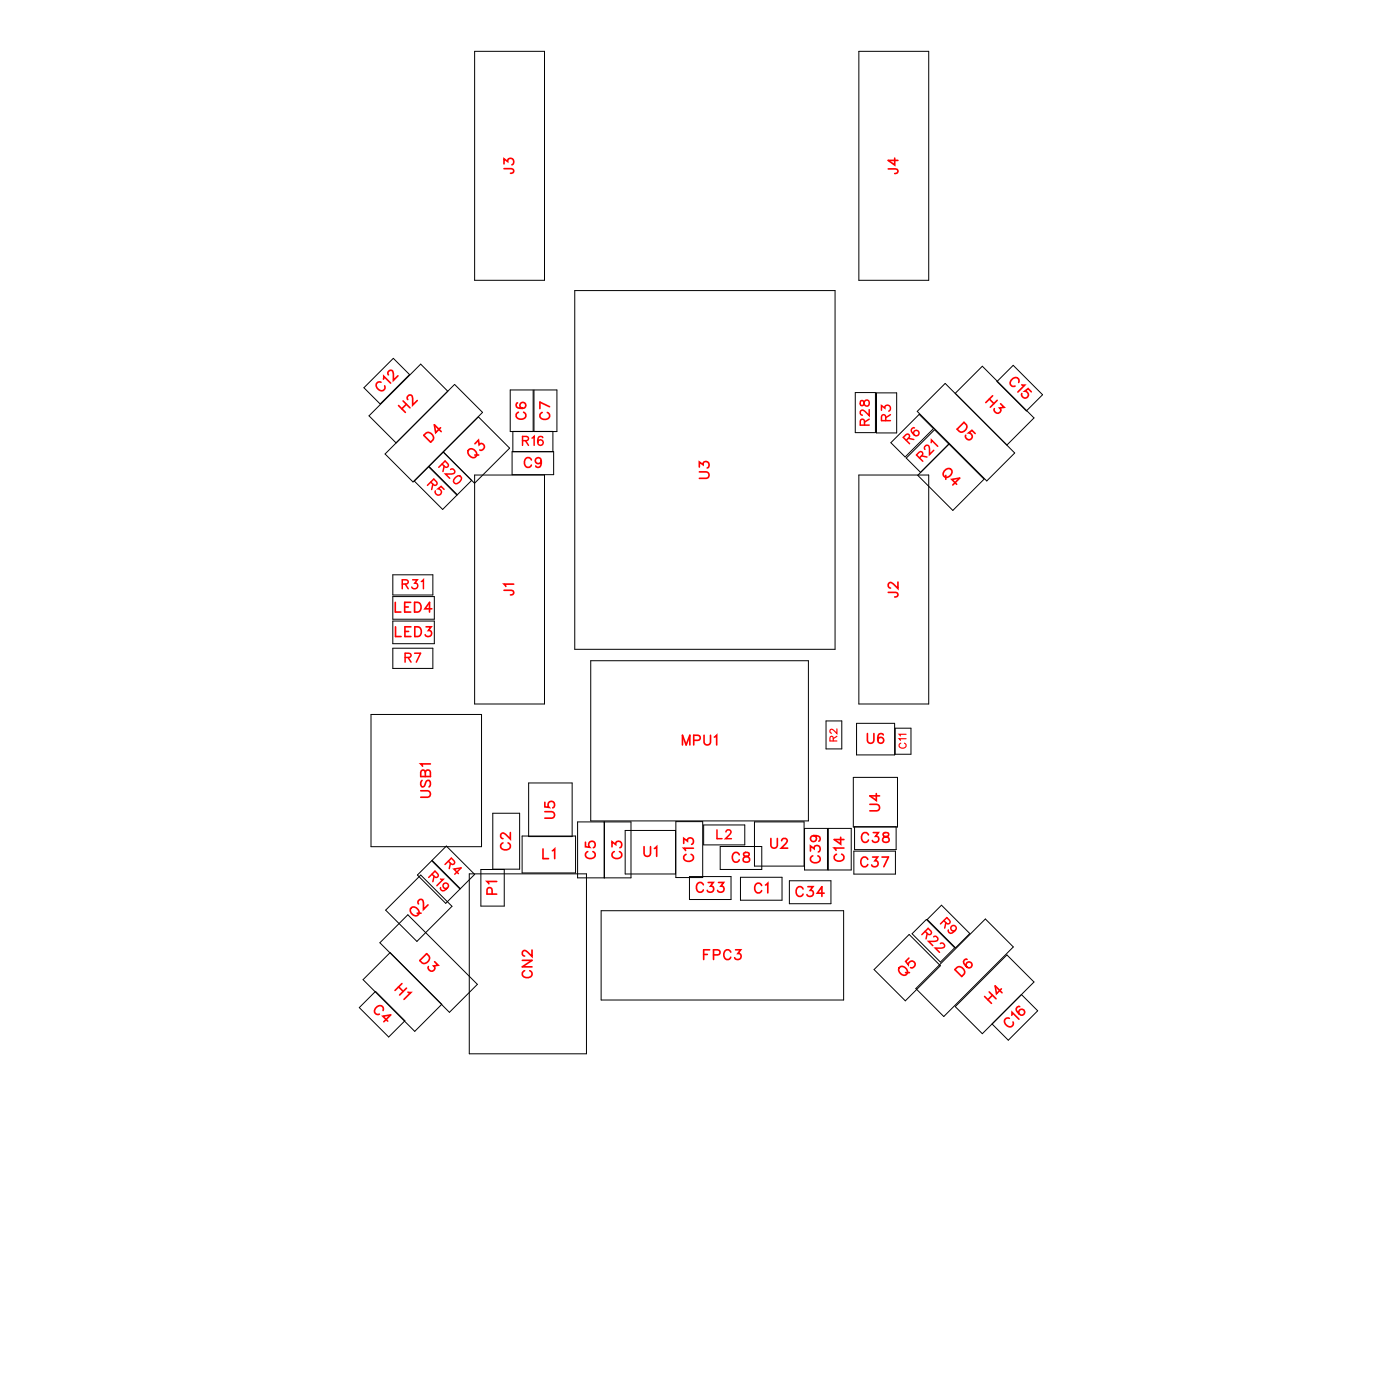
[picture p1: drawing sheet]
<svg xmlns="http://www.w3.org/2000/svg" width="102mm" height="102mm" viewBox="0 0 102 102" stroke-linecap="round" stroke-linejoin="round" font-family="sans-serif">
<g fill="none" stroke="#000" stroke-width=".07">
<path d="M34.6 3.7h5.1v16.7h-5.1zM62.7 3.7h5.1v16.7h-5.1zM26.6 28.3l2.1-2.2 1.2 1.2-2.2 2.2zM31.3 34.1l2.1 2-1.1 1.1-2.1-2.1zM32.4 33l2.2 2.2 2.6-2.5-2.3-2.3-3.6 3.6 2.1 2.1 1-1.1M32.7 28.5l-2-1.9-3.8 3.7 2 2M33.2 28l2 2.1-5.1 5.1-2-2.1zM34.6 34.7h5.1v16.7h-5.1zM37.4 33h3v1.6h-3zM37.4 31.5v1.4M38.9 31.5v-3.1h-1.7v3.1h3.4v-3.1h-1.6v3.1M40.4 31.5v1.4"/>
<path d="M42 21.2h19v26.2h-19zM62.4 28.6h1.5v3h-1.5zM62.7 34.7h5.1v16.7h-5.1zM64 28.7h1.4v2.9h-1.4zM67.1 30.2l1 1.1-2 2-1.1-1zM69 28l5.1 5-2.1 2.1-5.1-5.1zM69.3 32.4l-2.3 2.3 2.5 2.5 2.3-2.2-3.6-3.7-2.1 2.1 1.1 1.1M69.7 28.7l2-2 3.8 3.8-2 2M72.8 27.8l1.2-1.2 2.1 2.2-1.2 1.2zM27.1 52.1h8v9.7h-8zM28.7 43.5h3v1.7h-3zM28.7 45.3h3v1.7h-3z"/>
<path d="M28.7 41.9h2.9v1.5h-2.9zM28.7 47.3h2.9v1.5h-2.9zM36 59.3h1.9v4.1h-1.9zM38.6 57.1h3.2v3.9h-3.2zM42.2 60h3.9v4h-3.9zM43.1 48.2h15.9v11.7h-15.9zM44.1 60v4M49.3 59.9h2v4.1h-2zM55.1 60h3.6v3.2h-3.6zM60.3 52.6h1.1v2h-1.1zM62.3 56.7h3.2v3.6h-3.2zM62.5 52.8h2.8v2.3h-2.8z"/>
<path d="M65.3 53.1h1.2v1.9h-1.2zM26.5 71.5l2-2 3.7 3.8-1.9 1.9zM27.4 72.3l2.2 2.2-1.2 1.1-2.2-2.1zM27.7 68.8l2.1-2.1 5 5.1-2 2zM28.1 66.4l2.6-2.6 2.3 2.3-2.6 2.6zM30.5 63.8l1-1 2.1 2.1-1.1 1zM31.5 62.8l1.1-1.1 2 2.1-1 1zM34.3 63.7h8.5v13.2h-8.5zM35.1 63.4h1.7v2.7h-1.7zM38.1 61h3.9v2.7h-3.9zM43.9 66.4h17.7v6.5h-17.7zM49.3 60.6h-3.7v3.2h3.7"/>
<path d="M50.3 63.9h3.1v1.7h-3.1zM51.4 60.2h3v1.4h-3zM52.6 61.7h3v1.7h-3zM54 64h3.1v1.7h-3.1zM57.6 64.2h3v1.7h-3zM58.7 60.4h1.7v3.1h-1.7zM60.5 60.4h1.6v3.1h-1.6zM62.3 62.1h3.1v1.7h-3.1zM62.4 60.3h3v1.7h-3zM63.8 70.7l2.6-2.5 2.2 2.2-2.5 2.6zM66.6 68.1l1-1 2.1 2-1.1 1.1zM67.7 67.1l1-1.1 2.1 2.1-1.1 1z"/>
<path d="M69.7 73.4l3.8-3.7 2 1.9-3.8 3.8zM71.9 67l2.1 2.1-5.1 5-2.1-2zM74.6 72.5l1.1 1.2-2.1 2.2-1.2-1.2"/>
</g>
<g fill="none" stroke="#f00" stroke-width=".12">
<path d="M36.8 12.3h.6l.1 .3h-.2M36.8 12v-.4l.3 .2a.24 .24 0 0 1 .3-.2 .24 .24 0 0 1 0 .4M64.8 12.3l.7 .1v.2l-.2 .1M65.3 11.5v.5l-.5-.3h.7M27.8 27.9a.26 .26 0 0 0-.3 .1 .26 .26 0 0 0 0 .3l.1 .1a.26 .26 0 0 0 .4 .1 .26 .26 0 0 0 .1-.4M28 27.7v-.3l.5 .5M28.4 27.3l-.1-.2 .1-.1h.2l.1 .3v.4l.3-.3M29.1 29.6l.5 .5M29.4 29.2l.5 .5M29.7 29.5l-.4 .3M29.8 29.1l-.1-.2 .1-.1h.2l.1 .3v.4l.4-.3M31.1 31.6a.38 .38 0 0 1 .4 .1 .38 .38 0 0 1 .1 .4l-.2 .2-.5-.5z"/>
<path d="M32.2 31.2l-.4 .4-.1-.6 .5 .5M34.2 32.9a.34 .34 0 0 1 .5 0 .34 .34 0 0 1-.1 .5 .41 .41 0 0 1-.4-.5zM34.7 33.2h.2M34.7 32.4l.2-.3 .1 .3a.24 .24 0 0 1 .4 .2 .24 .24 0 0 1-.4 .2M37.8 29.4h-.1a.35 .35 0 0 0 .3 .4 .35 .35 0 0 0 .4-.2 .22 .22 0 0 0-.2-.3 .22 .22 0 0 0-.3 .3 .22 .22 0 0 0 .2 .2M37.8 30.1a.26 .26 0 0 0-.1 .3 .26 .26 0 0 0 .2 .2h.2a.26 .26 0 0 0 .3-.2 .26 .26 0 0 0-.2-.3M38.8 33.6a.26 .26 0 0 0-.3-.2 .26 .26 0 0 0-.2 .3v.1a.26 .26 0 0 0 .2 .3 .26 .26 0 0 0 .3-.2M39.5 33.6a.22 .22 0 0 1-.3 .2 .22 .22 0 0 1-.1-.3 .22 .22 0 0 1 .4 0v.1a.34 .34 0 0 1-.3 .5l-.1-.1M39.6 30.1a.26 .26 0 0 0-.2 .3 .26 .26 0 0 0 .3 .2h.1a.26 .26 0 0 0 .3-.2 .26 .26 0 0 0-.2-.3M40.1 29.7l-.7-.4v.5M51 34.4h.6l.2 .2-.1 .3h-.7M51 34.1v-.4l.3 .2a.24 .24 0 0 1 .4-.2 .24 .24 0 0 1-.1 .4"/>
<path d="M68.9 34.4l.1-.2a.27 .27 0 0 1 .4 0 .27 .27 0 0 1 0 .4l-.1 .1a.27 .27 0 0 1-.4 .1 .27 .27 0 0 1 0-.4zM69 34.7v.3M69.8 35.3l-.3-.3 .5-.1-.5 .5M69.9 31.3l.5-.5 .1 .2a.38 .38 0 0 1-.1 .4 .38 .38 0 0 1-.4 .1zM71.2 31.6l-.3-.2-.2 .2a.25 .25 0 0 1 .3 .2 .25 .25 0 0 1-.3 .3 .25 .25 0 0 1-.2-.4M72.2 29.1l.3 .3M72.5 28.9l-.6 .5M72.8 29.2l-.5 .5M73 29.4l.3 .3-.3 .1a.24 .24 0 0 1-.2 .4 .24 .24 0 0 1-.2-.4M74.4 27.9a.26 .26 0 0 0-.1-.3 .26 .26 0 0 0-.4 0l-.1 .1a.26 .26 0 0 0 0 .4 .26 .26 0 0 0 .3 .1M74.6 28.1h.2l-.5 .5M75.3 28.6l-.3-.3-.2 .2a.25 .25 0 0 1 .3 .3 .25 .25 0 0 1-.3 .2 .25 .25 0 0 1-.2-.3"/>
<path d="M28.9 43.9v.7h.4M28.9 45.7v.7h.4M29.5 44.3h.3M29.6 46.1h.2M30 43.9h-.5v.7h.5M30 45.7h-.4v.7h.4M30.3 43.9h.2a.38 .38 0 0 1 .2 .4 .38 .38 0 0 1-.2 .3h-.2zM30.3 45.7h.2a.38 .38 0 0 1 .3 .4 .38 .38 0 0 1-.3 .3h-.2zM30.7 57.7h.5l.2 .2-.1 .2-.6 .1M30.8 56.9l-.1 .2 .1 .3 .2-.1 .1-.3 .2-.1 .1 .2-.1 .3M31 56.3v-.1h-.2l-.1 .4h.7v-.3l-.1-.1h-.2l-.1 .4M31.1 45.7h.4l-.2 .3a.24 .24 0 0 1 .1 .4 .24 .24 0 0 1-.4-.1"/>
<path d="M31.4 55.7h-.7l.1 .2M31.5 44.4h-.5l.4-.5v.7M36.8 43.1h.6l.1 .2-.2 .1M37.5 42.6h-.7l.1 .2M39.8 59.2h.5l.2 .2-.1 .2-.6 .1M39.8 58.5v.4h.3a.25 .25 0 0 1 0-.4 .25 .25 0 0 1 .3 .1 .25 .25 0 0 1-.1 .3M49.8 54.3v-.7l.3 .7 .3-.7v.7M50.6 54h.4l.1-.3-.5-.1v.7M51.4 53.6v.5l.2 .2 .2-.1 .1-.6M52.1 53.8l.2-.2v.7M63.3 53.5v.5l.2 .2 .2-.1 .1-.6M63.5 58.7h.5l.2 .2-.1 .2h-.6"/>
<path d="M64 57.9v.5l-.5-.3h.7M64.5 53.6l-.1-.1a.35 .35 0 0 0-.4 .3 .35 .35 0 0 0 .3 .4 .22 .22 0 0 0 .2-.2 .22 .22 0 0 0-.2-.2 .22 .22 0 0 0-.2 .2M64.8 43.2h.7v.3h-.2M65.5 42.5v.4l-.3-.3-.2-.1-.2 .1v.2l.2 .1M28 73.7a.26 .26 0 0 0-.1-.3 .26 .26 0 0 0-.4 0l-.1 .1a.26 .26 0 0 0 0 .4 .26 .26 0 0 0 .3 .1M28.3 74.5l-.4-.4 .6-.1-.5 .5M29.1 72l.3 .3M29.3 71.7l-.5 .5M29.7 72.1l-.5 .5M29.8 72.4h.2l-.5 .5M30 66.3a.34 .34 0 0 1 .5 0 .34 .34 0 0 1-.1 .5 .41 .41 0 0 1-.4-.5zM30.4 66.6h.3"/>
<path d="M30.5 65.9v-.2l.1-.1h.2l.1 .3v.4l.3-.3M31.1 69.6l.2 .1a.38 .38 0 0 1-.1 .5 .38 .38 0 0 1-.4 0l-.2-.1zM31.7 70.1l.3 .3-.4 .1a.24 .24 0 0 1-.1 .4 .24 .24 0 0 1-.2-.4M35.9 65.2v-.4h-.3l-.1 .4h.8M36.3 64.3h-.8l.2 .2M36.7 61.5a.26 .26 0 0 0-.2 .3 .26 .26 0 0 0 .3 .2h.2a.26 .26 0 0 0 .3-.2 .26 .26 0 0 0-.2-.3M37.3 60.7v.5l-.4-.3-.2-.1-.2 .1v.1l.2 .2M38.1 70.1h.7l-.7 .4h.7M38.3 70.8a.26 .26 0 0 0-.2 .3 .26 .26 0 0 0 .3 .2h.2a.26 .26 0 0 0 .2-.2 .26 .26 0 0 0-.1-.3M38.8 69.3v.5l-.3-.4-.2-.1-.2 .2v.1l.2 .1M39.6 61.9v.7h.4M40.3 62.1l.2-.2v.7"/>
<path d="M42.7 61.4v.4h.3a.25 .25 0 0 1 0-.4 .25 .25 0 0 1 .4 .1 .25 .25 0 0 1-.1 .3M42.9 62.1a.26 .26 0 0 0-.2 .3 .26 .26 0 0 0 .3 .2h.2a.26 .26 0 0 0 .2-.2 .26 .26 0 0 0-.1-.3M44.7 61.8v-.4l.2 .2a.24 .24 0 0 1 .4-.2 .24 .24 0 0 1-.1 .4M44.8 62.1a.26 .26 0 0 0-.1 .3 .26 .26 0 0 0 .2 .2h.2a.26 .26 0 0 0 .3-.2 .26 .26 0 0 0-.2-.3M47 61.8v.5l.2 .2 .2-.1 .1-.6M47.8 61.9l.1-.1v.7M49.9 61.5v-.3l.3 .2a.24 .24 0 0 1 .4-.2 .24 .24 0 0 1-.1 .4M50.1 62.3a.26 .26 0 0 0-.2 .3 .26 .26 0 0 0 .3 .2h.1a.26 .26 0 0 0 .3-.2 .26 .26 0 0 0-.2-.3M50.6 61.9h-.7l.1 .1M51.3 64.5a.26 .26 0 0 0-.3-.1 .26 .26 0 0 0-.2 .2v.2a.26 .26 0 0 0 .2 .3 .26 .26 0 0 0 .3-.2M51.4 69.6h.2M51.7 64.4h.4l-.2 .2a.24 .24 0 0 1 .1 .4 .24 .24 0 0 1-.4-.1"/>
<path d="M51.8 69.3h-.4v.7M52.1 69.7l.4-.1v-.2l-.4-.1v.7M52.4 64.4h.4l-.2 .2a.24 .24 0 0 1 .2 .4 .24 .24 0 0 1-.4-.1M53.3 69.5a.26 .26 0 0 0-.3-.2 .26 .26 0 0 0-.2 .3v.1a.26 .26 0 0 0 .2 .3 .26 .26 0 0 0 .3-.2M53.7 69.3h.4l-.2 .3a.24 .24 0 0 1 .1 .3 .24 .24 0 0 1-.4 0M54 62.3a.26 .26 0 0 0-.3-.1 .26 .26 0 0 0-.2 .3v.1a.26 .26 0 0 0 .2 .3 .26 .26 0 0 0 .3-.2M54.3 62.2v.2l.3 .1 .1 .2a.24 .24 0 0 1-.2 .2 .24 .24 0 0 1-.3-.2l.5-.4-.1-.1zM55.6 64.6a.26 .26 0 0 0-.3-.2 .26 .26 0 0 0-.2 .3v.2a.26 .26 0 0 0 .2 .2 .26 .26 0 0 0 .3-.1M55.9 64.6l.1-.2v.7M56.3 61.2v.5l.2 .2 .2-.1v-.6M57.1 61.3l.1-.1h.1l.2 .1-.1 .2-.4 .4h.5M58.6 64.8a.26 .26 0 0 0-.3-.1 .26 .26 0 0 0-.2 .2v.2a.26 .26 0 0 0 .2 .3 .26 .26 0 0 0 .3-.2"/>
<path d="M59 64.7h.3l-.2 .2a.24 .24 0 0 1 .2 .4 .24 .24 0 0 1-.4 0M59.2 62.1v-.4l.2 .2a.24 .24 0 0 1 .4-.2 .24 .24 0 0 1-.1 .4M59.3 62.4a.26 .26 0 0 0-.1 .3 .26 .26 0 0 0 .2 .2h.2a.26 .26 0 0 0 .3-.2 .26 .26 0 0 0-.2-.3M59.4 61a.22 .22 0 0 1 .2 .3 .22 .22 0 0 1-.4 0 .22 .22 0 0 1 .1-.3h.1a.34 .34 0 0 1 .5 .2l-.1 .2M60.2 65.2h-.5l.3-.5v.7M61.1 62.3a.26 .26 0 0 0-.2 .3 .26 .26 0 0 0 .3 .2h.1a.26 .26 0 0 0 .3-.2 .26 .26 0 0 0-.2-.3M61.4 61.1v.5l-.5-.4h.7M61.6 61.9h-.7l.1 .1M63.3 62.7a.26 .26 0 0 0-.3-.2 .26 .26 0 0 0-.2 .3v.2a.26 .26 0 0 0 .2 .2 .26 .26 0 0 0 .3-.1M63.4 60.9a.26 .26 0 0 0-.3-.2 .26 .26 0 0 0-.2 .3v.2a.26 .26 0 0 0 .2 .2 .26 .26 0 0 0 .3-.1M63.7 62.5h.4l-.2 .3a.24 .24 0 0 1 .1 .4 .24 .24 0 0 1-.4-.1M63.7 60.7h.4l-.2 .3a.24 .24 0 0 1 .2 .4 .24 .24 0 0 1-.4-.1"/>
<path d="M64.4 62.5h.4l-.3 .7M64.5 60.8v.2l.3 .1 .1 .1a.24 .24 0 0 1-.2 .3 .24 .24 0 0 1-.3-.3l.5-.3-.1-.1zM65.7 70.5a.34 .34 0 0 1 .5 .2 .34 .34 0 0 1-.2 .4 .37 .37 0 0 1-.4-.2 .37 .37 0 0 1 .1-.4zM66.1 70.9h.3M66.3 69.9l-.2 .2 .2 .3a.25 .25 0 0 1 .3-.3 .25 .25 0 0 1 .2 .3 .25 .25 0 0 1-.3 .2M69.9 70.6a.38 .38 0 0 1 .4 0 .38 .38 0 0 1 .1 .5l-.2 .1-.5-.5zM70.6 70h-.1a.35 .35 0 0 0-.1 .4 .35 .35 0 0 0 .5 .2 .22 .22 0 0 0 0-.4 .22 .22 0 0 0-.3 0 .22 .22 0 0 0 0 .3M71.9 72.7l.5 .5M72.2 72.4l.5 .5M72.4 72.6l-.3 .3M73.1 72.1l-.4 .4-.1-.6 .5 .5M73.7 74.3a.26 .26 0 0 0-.4 .1 .26 .26 0 0 0 .1 .3l.1 .1a.26 .26 0 0 0 .3 .1 .26 .26 0 0 0 .1-.4"/>
<path d="M73.8 74.1l.1-.3 .5 .5M74.4 73.4a.35 .35 0 0 0-.2 .5 .35 .35 0 0 0 .5 .1 .22 .22 0 0 0 0-.3 .22 .22 0 0 0-.3 0 .22 .22 0 0 0 0 .3"/>
</g>
<g fill="none" stroke="#f00" stroke-width=".11">
<path d="M31.4 35.2l.3 .2 .2-.1-.2-.4-.5 .5M31.6 35.3l-.1 .4M32.3 33.8l.3 .3 .1-.1-.2-.4-.5 .5M32.4 35.7l-.2-.2-.2 .2a.23 .23 0 0 1 .2 .2 .23 .23 0 0 1-.2 .2 .23 .23 0 0 1-.2-.3M32.4 34l-.1 .4M32.9 34.2h.2l.1 .3-.7 .1 .3 .3M33.2 34.9l.3-.2a.32 .32 0 0 1 .1 .4 .32 .32 0 0 1-.4 .1l-.1-.1zM38.1 32.1h.4v-.2l-.4-.1v.7M38.4 32.1l.2 .4M38.8 32l.2-.2v.7M39.6 31.9a.32 .32 0 0 0-.4 .2 .32 .32 0 0 0 .2 .4 .2 .2 0 0 0 .3-.2 .2 .2 0 0 0-.2-.2 .2 .2 0 0 0-.3 .2M62.8 29.2v.4h.1l.3-.4a.22 .22 0 0 1 .3 .2 .22 .22 0 0 1-.3 .2l-.2-.4z"/>
<path d="M63.1 31v-.4h-.2l-.1 .4h.6M63.4 29.9v.4l-.5-.4-.1 .3 .1 .1M63.4 30.6l-.3 .2M64.3 29.9v-.3l.3 .2a.22 .22 0 0 1 .3-.2 .22 .22 0 0 1 0 .4M64.6 30.7v-.4h-.2l-.1 .4h.7M65 30.2l-.4 .3M66.1 32.1l.3-.3-.1-.1-.4 .2 .5 .5M66.3 32l.4 .1M66.7 31.2a.32 .32 0 0 0-.1 .4 .32 .32 0 0 0 .4 .1 .2 .2 0 0 0 0-.2 .2 .2 0 0 0-.3-.1 .2 .2 0 0 0 0 .3M67.1 33.4l.3-.3-.2-.2-.3 .3 .5 .4M67.3 33.3h.4M67.5 32.8v-.2l.3-.1v.7l.4-.4"/>
<path d="M68 32.3v-.2l.4 .5M29.4 42.6h.3l.1-.2-.4-.1v.6M29.6 48l.3-.1 .1-.2-.4-.1v.7M29.6 42.6l.2 .3M29.8 48l.2 .3M30.1 42.3h.4l-.2 .2a.22 .22 0 0 1 .1 .4 .22 .22 0 0 1-.3-.1M30.3 47.6h.4l-.3 .7M30.8 42.4l.1-.1v.6M31.5 63.8l.3 .2 .2-.1-.3-.4-.4 .5M31.7 63.9l-.1 .4M32.2 64.1h.1l-.4 .5M32.2 64.7l-.1 .1a.32 .32 0 0 0 .5 .1 .32 .32 0 0 0 .1-.4 .2 .2 0 0 0-.3 0 .2 .2 0 0 0 0 .2 .2 .2 0 0 0 .3 .1"/>
<path d="M32.7 62.8l.3 .3 .2-.2-.3-.3-.4 .5M32.9 63l-.1 .4M33.5 63.7l-.4-.3 .6-.1-.5 .5M52.3 60.5v.7h.4M53 60.7l.1-.2 .3 .2-.4 .5h.4M67.5 67.9l.3 .3 .2-.2-.3-.3-.4 .5M67.7 68.1l-.1 .4M68.1 68.3h.2l.1 .3-.6 .1 .3 .3M68.6 68.8h.2l.1 .3-.6 .1 .3 .3M68.9 67.2l.3 .2 .1-.1-.2-.4-.5 .5M69 67.3v.4M69.2 67.8v.1a.32 .32 0 0 0 .4 .1 .32 .32 0 0 0 .2-.4 .2 .2 0 0 0-.3 0 .2 .2 0 0 0-.1 .2 .2 .2 0 0 0 .3 .1"/>
</g>
<path d="M60.8 54v-.2l-.1-.1-.1 .3h.5M61.1 53.2v.3l-.4-.3-.1 .1 .1 .2M61.1 53.7l-.3 .2M65.7 54.2a.19 .19 0 0 0-.1 .2 .19 .19 0 0 0 .2 .2h.1a.19 .19 0 0 0 .2-.2 .19 .19 0 0 0-.1-.2M66.1 53.9h-.5l.1 .1M66.1 53.6h-.5l.1 .1" fill="none" stroke="#f00" stroke-width=".08"/>
<g font-size="1.2" fill="#fff">
<text x="37.8" y="12.7" transform="rotate(-90 37.8 12.7)">J3</text>
<text x="65.8" y="12.7" transform="rotate(-90 65.8 12.7)">J4</text>
<text x="28" y="28.9" transform="rotate(-45 28 28.9)">C12</text>
<text x="71.7" y="29.5" transform="rotate(45 71.7 29.5)">H3</text>
<text x="73.4" y="28.1" transform="rotate(45 73.4 28.1)">C15</text>
<text x="29.8" y="30.3" transform="rotate(-45 29.8 30.3)">H2</text>
<text x="31.6" y="32.5" transform="rotate(-45 31.6 32.5)">D4</text>
<text x="34.7" y="33.8" transform="rotate(-45 34.7 33.8)">Q3</text>
<text x="38.2" y="34.4">C9</text>
<text x="38.7" y="30.6" transform="rotate(-90 38.7 30.6)">C6</text>
<text x="40.4" y="30.7" transform="rotate(-90 40.4 30.7)">C7</text>
<text x="52.1" y="35" transform="rotate(-90 52.1 35)">U3</text>
<text x="68.5" y="34.7" transform="rotate(45 68.5 34.7)">Q4</text>
<text x="69.6" y="31.5" transform="rotate(45 69.6 31.5)">D5</text>
<text x="28.8" y="44.9">LED4</text>
<text x="28.8" y="46.7">LED3</text>
<text x="37.8" y="43.5" transform="rotate(-90 37.8 43.5)">J1</text>
<text x="65.8" y="43.6" transform="rotate(-90 65.8 43.6)">J2</text>
<text x="31.7" y="58.2" transform="rotate(-90 31.7 58.2)">USB1</text>
<text x="40.8" y="59.7" transform="rotate(-90 40.8 59.7)">U5</text>
<text x="49.8" y="54.6">MPU1</text>
<text x="63.3" y="54.5">U6</text>
<text x="64.5" y="59.2" transform="rotate(-90 64.5 59.2)">U4</text>
<text x="36.6" y="65.3" transform="rotate(-90 36.6 65.3)">P1</text>
<text x="37.5" y="62.1" transform="rotate(-90 37.5 62.1)">C2</text>
<text x="39.6" y="62.9">L1</text>
<text x="43.7" y="62.7" transform="rotate(-90 43.7 62.7)">C5</text>
<text x="45.7" y="62.7" transform="rotate(-90 45.7 62.7)">C3</text>
<text x="46.9" y="62.8">U1</text>
<text x="50.8" y="65.4">C33</text>
<text x="50.9" y="62.9" transform="rotate(-90 50.9 62.9)">C13</text>
<text x="53.4" y="63.2">C8</text>
<text x="55" y="65.4">C1</text>
<text x="56.2" y="62.2">U2</text>
<text x="58" y="65.7">C34</text>
<text x="60.2" y="63" transform="rotate(-90 60.2 63)">C39</text>
<text x="61.9" y="62.9" transform="rotate(-90 61.9 62.9)">C14</text>
<text x="62.8" y="63.5">C37</text>
<text x="62.8" y="61.7">C38</text>
<text x="30.4" y="70.2" transform="rotate(45 30.4 70.2)">D3</text>
<text x="30.5" y="67.2" transform="rotate(-45 30.5 67.2)">Q2</text>
<text x="39.1" y="71.4" transform="rotate(-90 39.1 71.4)">CN2</text>
<text x="51.3" y="70.3">FPC3</text>
<text x="66.1" y="71.5" transform="rotate(-45 66.1 71.5)">Q5</text>
<text x="70.4" y="71.5" transform="rotate(-45 70.4 71.5)">D6</text>
<text x="27" y="73.9" transform="rotate(45 27 73.9)">C4</text>
<text x="28.6" y="72.4" transform="rotate(45 28.6 72.4)">H1</text>
<text x="72.5" y="73.4" transform="rotate(-45 72.5 73.4)">H4</text>
<text x="73.9" y="75.3" transform="rotate(-45 73.9 75.3)">C16</text>
</g>
<g font-size="1.1" fill="#fff">
<text x="31" y="35.6" transform="rotate(45 31 35.6)">R5</text>
<text x="31.8" y="34.2" transform="rotate(45 31.8 34.2)">R20</text>
<text x="38.1" y="32.8">R16</text>
<text x="63.7" y="31.1" transform="rotate(-90 63.7 31.1)">R28</text>
<text x="65.3" y="30.7" transform="rotate(-90 65.3 30.7)">R3</text>
<text x="66.5" y="32.6" transform="rotate(-45 66.5 32.6)">R6</text>
<text x="67.5" y="33.9" transform="rotate(-45 67.5 33.9)">R21</text>
<text x="29.3" y="43.2">R31</text>
<text x="29.5" y="48.6">R7</text>
<text x="31.1" y="64.2" transform="rotate(45 31.1 64.2)">R19</text>
<text x="32.3" y="63.2" transform="rotate(45 32.3 63.2)">R4</text>
<text x="52.3" y="61.4">L2</text>
<text x="67.1" y="68.3" transform="rotate(45 67.1 68.3)">R22</text>
<text x="68.4" y="67.5" transform="rotate(45 68.4 67.5)">R9</text>
</g>
<g font-size=".9" fill="#fff">
<text x="61.3" y="54.1" transform="rotate(-90 61.3 54.1)">R2</text>
<text x="66.3" y="54.6" transform="rotate(-90 66.3 54.6)">C11</text>
</g>
</svg>
